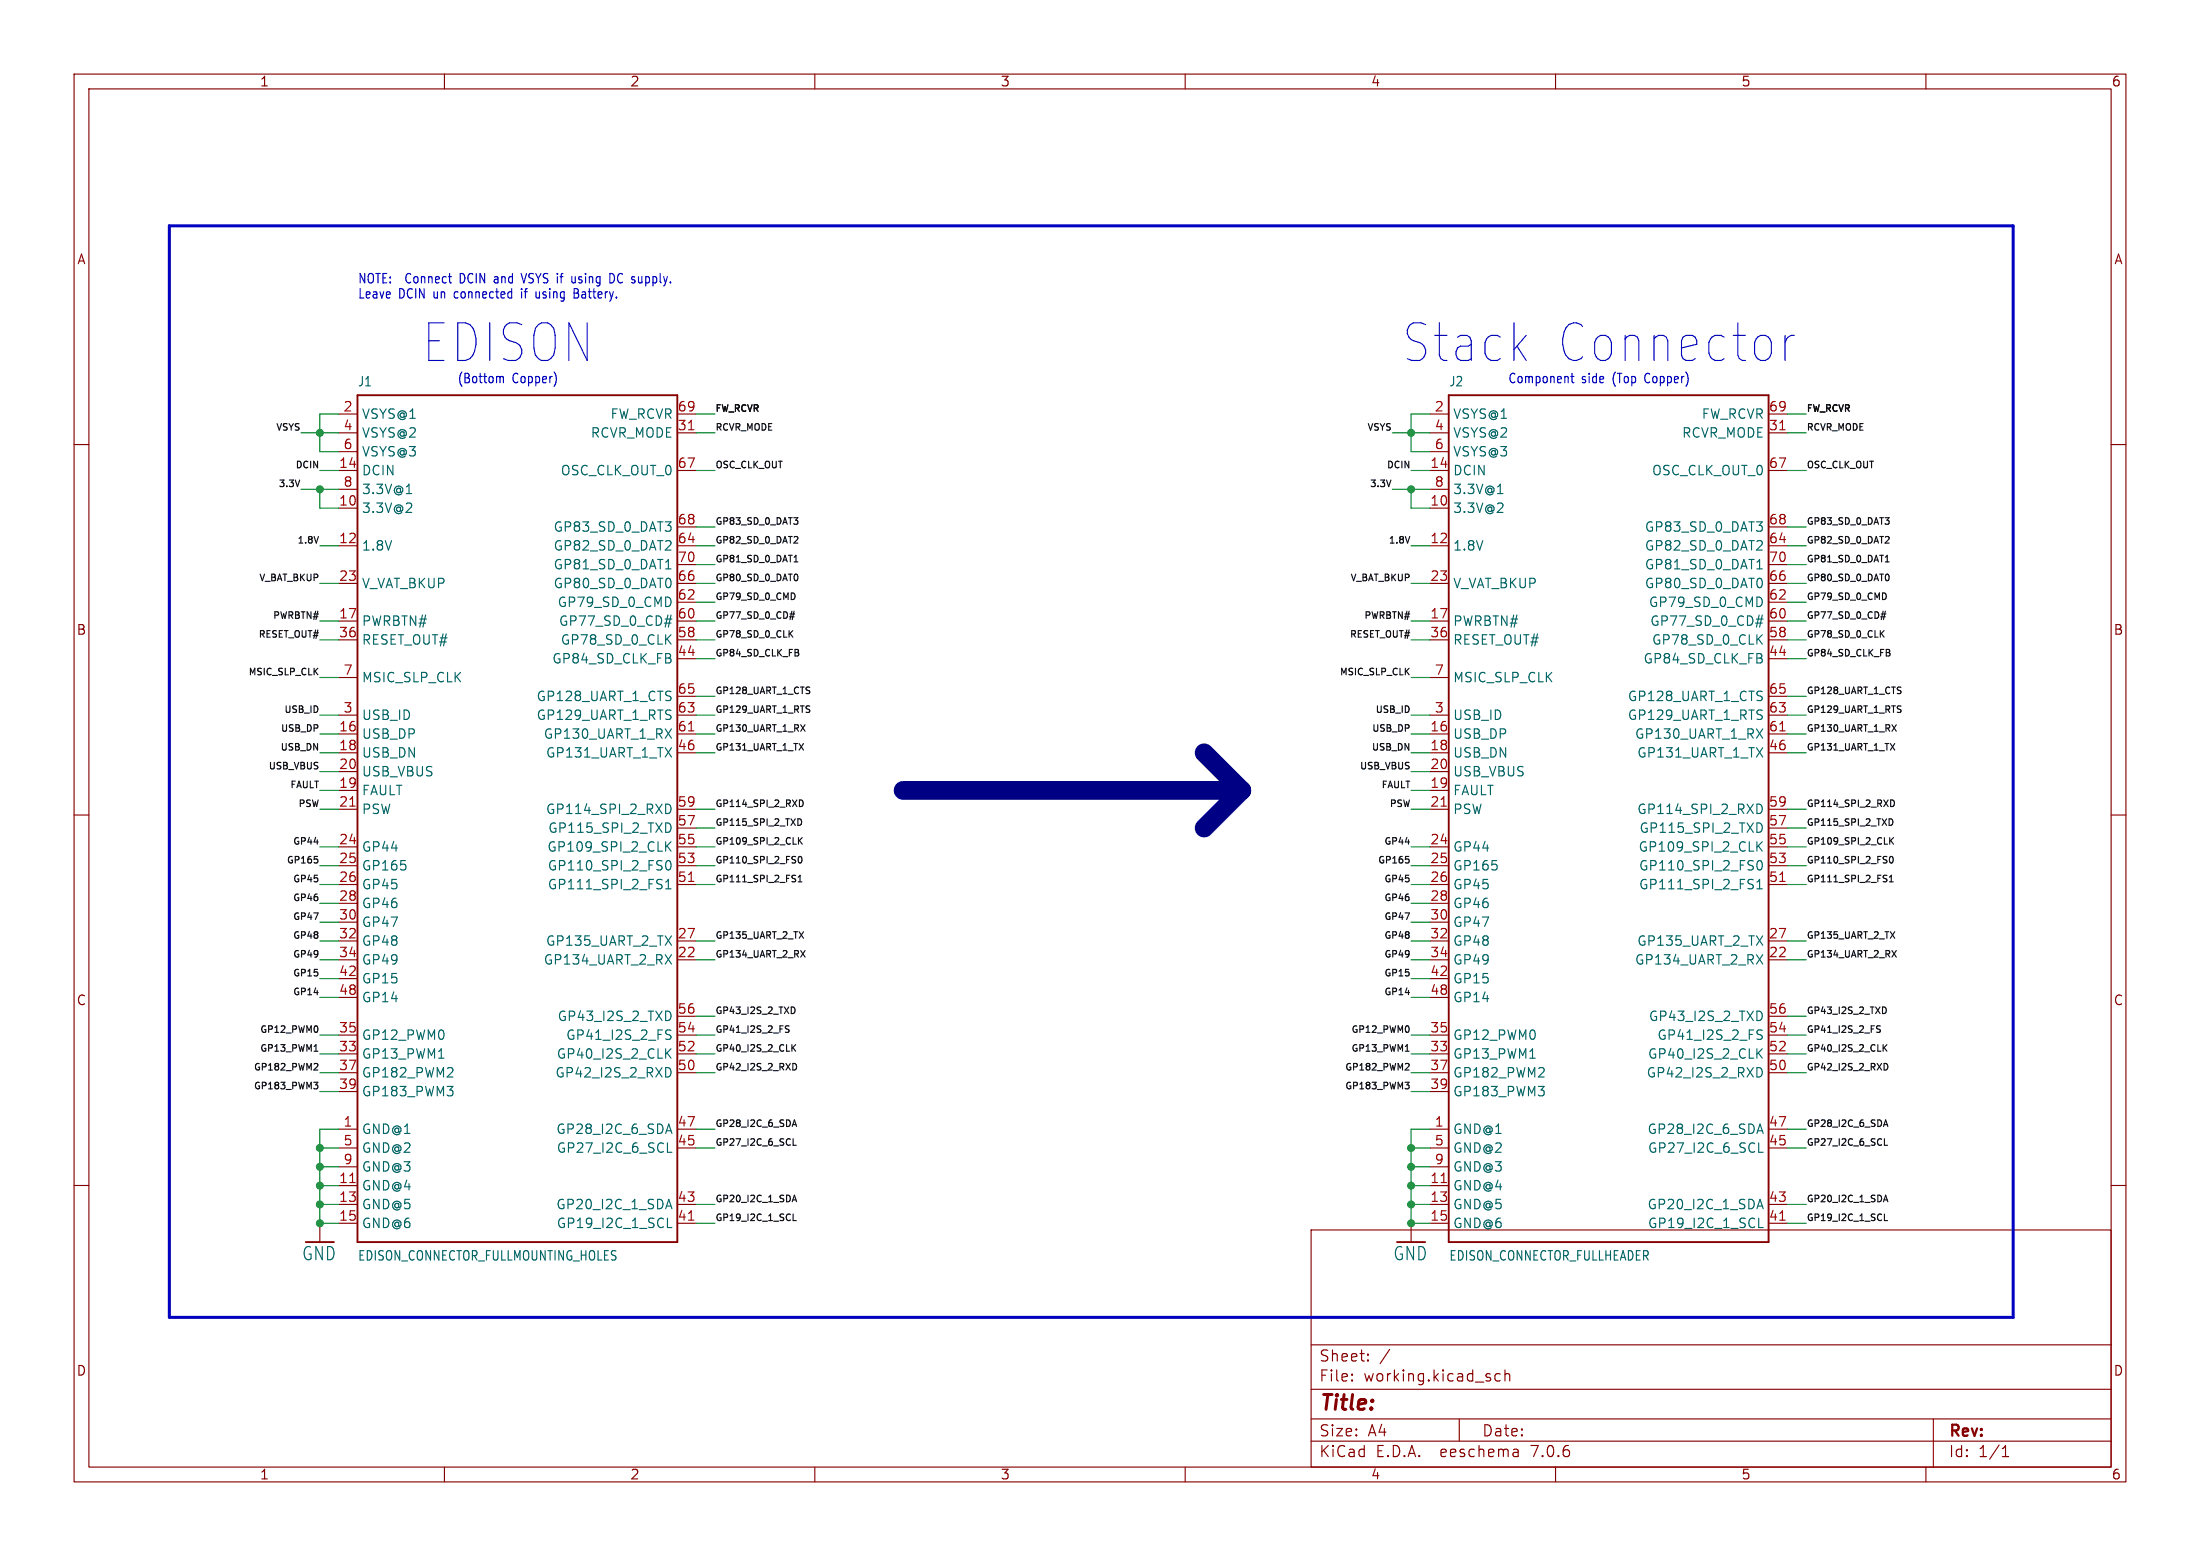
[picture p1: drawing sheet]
<svg xmlns="http://www.w3.org/2000/svg" width="297mm" height="210mm" viewBox="0 0 297 210" stroke-linecap="round" stroke-linejoin="round" font-family="sans-serif">
<g fill="none" stroke="#840000" stroke-width=".15">
<path d="M10 10h277v190h-277zM12 12h273v186h-273zM60 10v2M110 10v2M160 10v2M210 10v2M260 10v2M10 60h2M45.7 55.9h2.6M45.7 58.4h2.6M91.4 55.9h2.6M91.4 58.4h2.6"/>
<path d="M193 55.9h2.6M193 58.4h2.6M238.8 55.9h2.5M238.8 58.4h2.5M285 60h2M45.7 68.6h2.6M45.7 73.7h2.6M45.7 63.5h2.6M45.7 78.7h2.6M45.7 61h2.6M45.7 66h2.6M91.4 73.7h2.6"/>
<path d="M91.4 63.5h2.6M91.4 78.7h2.6M91.4 71.1h2.6M91.4 76.2h2.6M193 68.6h2.6M193 73.7h2.6M193 63.5h2.6M193 78.7h2.6M193 61h2.6M193 66h2.6M238.8 73.7h2.5M238.8 63.5h2.5"/>
<path d="M238.8 78.7h2.5M238.8 71.1h2.5M238.8 76.2h2.5M45.7 99.1h2.6M45.7 83.8h2.6M45.7 96.5h2.6M45.7 86.4h2.6M45.7 91.4h2.6M91.4 99.1h2.6M91.4 83.8h2.6M91.4 96.5h2.6M91.4 86.4h2.6"/>
<path d="M91.4 88.9h2.6M91.4 81.3h2.6M91.4 94h2.6M193 99.1h2.6M193 83.8h2.6M193 96.5h2.6M193 86.4h2.6M193 91.4h2.6M238.8 99.1h2.5M238.8 83.8h2.5M238.8 96.5h2.5M238.8 86.4h2.5"/>
<path d="M238.8 88.9h2.5M238.8 81.3h2.5M238.8 94h2.5M10 110h2M45.7 101.6h2.6M45.7 106.7h2.6M45.7 104.1h2.6M45.7 109.2h2.6M45.7 114.3h2.6M45.7 116.8h2.6M45.7 119.4h2.6M91.4 101.6h2.6"/>
<path d="M91.4 109.2h2.6M91.4 114.3h2.6M91.4 116.8h2.6M91.4 119.4h2.6M91.4 111.8h2.6M193 101.6h2.6M193 106.7h2.6M193 104.1h2.6M193 109.2h2.6M193 114.3h2.6M193 116.8h2.6M193 119.4h2.6"/>
<path d="M238.8 101.6h2.5M238.8 109.2h2.5M238.8 114.3h2.5M238.8 116.8h2.5M238.8 119.4h2.5M238.8 111.8h2.5M285 110h2M45.7 129.5h2.6M45.7 127h2.6M45.7 121.9h2.6M45.7 124.5h2.6M45.7 139.7h2.6"/>
<path d="M45.7 132.1h2.6M45.7 134.6h2.6M91.4 129.5h2.6M91.4 127h2.6M91.4 139.7h2.6M91.4 137.2h2.6M193 129.5h2.6M193 127h2.6M193 121.9h2.6M193 124.5h2.6M193 139.7h2.6M193 132.1h2.6"/>
<path d="M193 134.6h2.6M238.8 129.5h2.5M238.8 127h2.5M238.8 139.7h2.5M238.8 137.2h2.5M10 160h2M45.7 152.4h2.6M45.7 142.2h2.6M45.7 144.8h2.6M45.7 147.3h2.6M45.7 154.9h2.6M45.7 157.5h2.6"/>
<path d="M91.4 152.4h2.6M91.4 142.2h2.6M91.4 144.8h2.6M91.4 154.9h2.6M193 152.4h2.6M193 142.2h2.6M193 144.8h2.6M193 147.3h2.6M193 154.9h2.6M193 157.5h2.6M238.8 152.4h2.5M238.8 142.2h2.5"/>
<path d="M238.8 144.8h2.5M238.8 154.9h2.5M285 160h2M43.2 165.1v2.5M45.7 160h2.6M45.7 162.6h2.6M45.7 165.1h2.6M91.4 162.6h2.6M91.4 165.1h2.6M177 166h108v32h-108zM190.5 165.1v2.5M193 160h2.6"/>
<path d="M193 162.6h2.6M193 165.1h2.6M238.8 162.6h2.5M238.8 165.1h2.5M60 198v2M110 198v2M160 198v2M177 194.5h108M177 191.5h108M177 187.5h108M177 181.5h108M182.5 186.3h.1l-.1 .1"/>
<path d="M182.5 186.3v.1M182.5 185.5v.1M182.5 185.5h.1l-.1 .1M184.7 183.6v.1M184.7 183.6h-.1l.1 .1M184.7 182.8v.1M184.7 182.8h-.1l.1 .1M187.6 182.1l-1.3 2M197 191.5v3M202.5 185.5l-.4-.1-.3 .3v.4l.2 .2 .1 .1 .4-.1M203.2 185.5a.37 .37 0 0 1 .6 .1v.8M203.2 184.9v1.5"/>
<path d="M204.9 195.7l.1 .9M205 196.5l-.2 .1M205 196h-.2M210 198v2M260 198v2M261 191.5v6.5M270.3 196.6h.9M270.3 195.5l.4-.4v1.5"/>
</g>
<path d="M48.3 53.3h43.1v114.3h-43.1zM195.6 53.3h43.2v114.3h-43.2z" fill="none" stroke="#840000" stroke-width=".25"/>
<path d="M93 58h.7M240.3 58h.7M93 98.6h.7M240.3 98.6h.7M47.2 108.8h.8M93 119h.7M194.6 108.8h.7M240.3 119h.7M47.2 159.6h.8M194.6 159.6h.7M93 164.7h.7M240.3 164.7h.7" fill="none" stroke="#a90000" stroke-width=".15"/>
<g fill="none" stroke="#006464" stroke-width=".15">
<path d="M54.9 66.6h.7M89.9 76.8h.7M202.2 66.6h.7M237.2 76.8h.7M89.7 84.1h.9M89.8 83.6h.9M89.8 98.4l.9 1.2M90 86.2l.6 .7M90.6 85.7l-.7 .7M90.6 83l-.4 1.6M90.7 98.4l-.9 1.2M237 84.1h.9"/>
<path d="M237.1 83.6h.9M237.1 98.4l.9 1.2M237.4 86.2l.5 .7M237.9 85.7l-.7 .7M237.9 83l-.4 1.6M238 98.4l-.9 1.2M89.9 120h.7M89.9 119.1l.3-.4v1.3M89.9 116.4l.1-.2 .3-.1a.79 .79 0 0 1 0 1.3h-.3l-.1-.2M90 114.2l.6 .7M90.2 108.5a.68 .68 0 0 1 .4 .7 .68 .68 0 0 1-.4 .6M90.2 111.1a.68 .68 0 0 1 .4 .6 .68 .68 0 0 1-.4 .6"/>
<path d="M90.6 113.6l-.7 .7M237.2 120h.7M237.2 119.1l.3-.4v1.3M237.2 116.4l.2-.2 .2-.1a.79 .79 0 0 1 0 1.3h-.2l-.2-.2M237.4 114.2l.5 .7M237.5 108.5a.68 .68 0 0 1 .4 .7 .68 .68 0 0 1-.4 .6M237.5 111.1a.68 .68 0 0 1 .4 .6 .68 .68 0 0 1-.4 .6M237.9 113.6l-.7 .7M89.8 128.8l.9 1.3M90.1 139.6l.4 .1 .1 .3-.3 .3h-.3M90.1 139l.5 .1M90.3 136.5l.3 .5-.1 .4-.2 .3"/>
<path d="M90.7 128.8l-.9 1.3M237.1 128.8l.9 1.3M237.4 139.6l.4 .1 .1 .3-.2 .3h-.3M237.4 139l.5 .1M237.7 136.5l.2 .5-.1 .4-.1 .3M238 128.8l-.9 1.3M59.2 142.8h.7M60.4 145.4h.7M60.4 146.6h.7l-.4 .5M61.1 144.2v.4M61.1 147.2v.6M90 152.6h.6"/>
<path d="M90 142.1l.6 .7M90.1 155.5h.6M90.2 144.1a.68 .68 0 0 1 .4 .6 .68 .68 0 0 1-.4 .7M90.3 151.7l.4 1.3M90.6 141.5l-.7 .8M206.5 142.8h.8M207.7 145.4h.8M207.7 146.6h.8l-.5 .5M208.4 144.2v.4M208.4 147.2v.6M237.3 152.6h.6M237.4 142.1l.5 .7"/>
<path d="M237.4 155.5h.6M237.5 144.1a.68 .68 0 0 1 .4 .6 .68 .68 0 0 1-.4 .7M237.6 151.7l.4 1.3M237.9 141.5l-.7 .8M90 162.8h.6M90.1 165.7h.6M90.3 161.9l.4 1.2M237.3 162.8h.6M237.4 165.7h.6M237.6 161.9l.4 1.2"/>
</g>
<g fill="none" stroke="#0f0f0f" stroke-width=".15">
<path d="M40.5 64.8l-.3 .9M43 72.4l-.3 .9M107.2 73.3h.5M107.2 75.8h.5M107.7 72.5v.3M107.7 77.7v.5M187.8 64.8l-.3 .9M190.3 72.4l-.3 .9M254.5 73.3h.5M254.5 75.8h.5M255 77.7v.5M255 72.5v.3"/>
<path d="M106.6 83.2h.6M106.7 82.9h.6M106.7 85.5l.3 .5M107 85.1l-.5 .5M107.2 82.5l-.3 1.1M108.1 97.8l.6 .9M108.7 97.8l-.6 .9M253.9 83.2h.6M254 82.9h.6M254 85.5l.4 .5M254.4 85.1l-.6 .5M254.5 82.5l-.2 1.1"/>
<path d="M255.4 97.8l.6 .9M256 97.8l-.6 .9M42.4 115.6h.5M42.7 115.9l.2 .2v.2l-.2 .2M107.8 119h.5M107.8 118.4l.2-.3v.9M107.8 115.9l.2-.3a.47 .47 0 0 1 .3 .4 .47 .47 0 0 1-.3 .5l-.2-.4M107.9 108a.45 .45 0 0 1 .5 .4 .45 .45 0 0 1-.5 .5M107.9 113.4l.4 .5M107.9 110.5a.48 .48 0 0 1 .3 .5 .48 .48 0 0 1-.3 .4M108.3 113l-.5 .6M189.8 115.6h.4"/>
<path d="M190.1 115.9l.1 .2v.2l-.1 .2M255.1 119h.5M255.1 118.4l.2-.3v.9M255.1 115.9l.2-.3a.47 .47 0 0 1 .3 .4 .47 .47 0 0 1-.3 .5l-.2-.4M255.2 110.5a.48 .48 0 0 1 .3 .5 .48 .48 0 0 1-.3 .4M255.2 108a.45 .45 0 0 1 .6 .4 .45 .45 0 0 1-.6 .5M255.2 113.4l.4 .5M255.6 113l-.5 .6M106.2 138.9l.2 .1 .1 .2-.1 .1h-.3M106.2 138.4l.3 .1M107 135.9a.48 .48 0 0 1 .3 .5 .48 .48 0 0 1-.3 .4M108.1 128.3l.6 .9"/>
<path d="M108.7 128.3l-.6 .9M253.5 138.9l.3 .1v.2l-.1 .1h-.2M253.5 138.4l.3 .1M254.4 135.9a.48 .48 0 0 1 .3 .5 .48 .48 0 0 1-.3 .4M255.4 128.3l.6 .9M256 128.3l-.6 .9M42.4 146.1h.5l-.3 .3M42.4 141.9h.5M42.7 146.4l.2 .2v.2l-.2 .2M42.7 143.5l.2 .2v.2l-.5 .5h.5M107 151.8h.5M107 141.4l.4 .5"/>
<path d="M107.1 154.6h.4M107.2 151.1l.3 .9M107.2 143.5a.48 .48 0 0 1 .3 .5 .48 .48 0 0 1-.3 .4M107.4 141l-.5 .5M189.7 146.1h.5l-.3 .3M189.7 141.9h.5M190.1 143.5l.1 .2v.2l-.5 .5h.5M190.1 146.4l.1 .2v.2l-.1 .2M254.4 141.4l.3 .5M254.4 151.8h.4M254.4 154.6h.4M254.6 151.1l.3 .9"/>
<path d="M254.6 143.5a.48 .48 0 0 1 .3 .5 .48 .48 0 0 1-.3 .4M254.7 141l-.5 .5M107 161.9h.5M107.1 164.7h.4M107.2 161.3l.3 .9M254.4 161.9h.4M254.4 164.7h.4M254.6 161.3l.3 .9"/>
</g>
<path d="M70.4 36.9l.3 1.3 .4-1.3M70.4 39v.1M70.4 39.4v.8M77.5 39.6h.4M77.9 39.6l.2 .2M78 39.1l-.1-.1h-.4v1.2h.4l.2-.2M78.1 39.3l-.2 .3M82.6 36.9a.73 .73 0 0 1 0 1.3M83.4 37.2v.7M72.4 40l.1 .2h.3M241 45.3v3.4M242.2 45.3a1.13 1.13 0 0 0-1.2 .9" fill="none" stroke="#0000c2" stroke-width=".15"/>
<path d="M22.9 30.5h248.9v147.3h-248.9z" fill="none" stroke="#0000c2" stroke-width=".41"/>
<path d="M121.9 106.7h45.7M162.6 101.6l5 5.1M167.6 106.7l-5 5.1" fill="none" stroke="#000084" stroke-width="2.5"/>
<g fill="none" stroke="#009600" stroke-width=".15">
<path d="M40.6 58.4h5.1M45.7 55.9h-2.5v5.1h2.5M94 55.9h2.5M94 58.4h2.5M188 58.4h5M193 55.9h-2.5v5.1h2.5M241.3 55.9h2.5M241.3 58.4h2.5M40.6 66h5.1M43.2 73.7h2.5M43.2 66v2.6h2.5M43.2 78.7h2.5"/>
<path d="M43.2 63.5h2.5M94 73.7h2.5M94 78.7h2.5M94 63.5h2.5M94 76.2h2.5M94 71.1h2.5M188 66h5M190.5 66v2.6h2.5M190.5 73.7h2.5M190.5 78.7h2.5M190.5 63.5h2.5M241.3 73.7h2.5"/>
<path d="M241.3 78.7h2.5M241.3 63.5h2.5M241.3 76.2h2.5M241.3 71.1h2.5M43.2 83.8h2.5M43.2 86.4h2.5M43.2 99.1h2.5M43.2 96.5h2.5M43.2 91.4h2.5M94 83.8h2.5M94 86.4h2.5M94 94h2.5"/>
<path d="M94 99.1h2.5M94 96.5h2.5M94 88.9h2.5M94 81.3h2.5M190.5 83.8h2.5M190.5 86.4h2.5M190.5 99.1h2.5M190.5 96.5h2.5M190.5 91.4h2.5M241.3 83.8h2.5M241.3 86.4h2.5M241.3 94h2.5"/>
<path d="M241.3 99.1h2.5M241.3 96.5h2.5M241.3 88.9h2.5M241.3 81.3h2.5M43.2 101.6h2.5M43.2 104.1h2.5M43.2 106.7h2.5M43.2 116.8h2.5M43.2 119.4h2.5M43.2 114.3h2.5M43.2 109.2h2.5M94 101.6h2.5"/>
<path d="M94 116.8h2.5M94 119.4h2.5M94 114.3h2.5M94 109.2h2.5M94 111.8h2.5M190.5 101.6h2.5M190.5 104.1h2.5M190.5 106.7h2.5M190.5 116.8h2.5M190.5 119.4h2.5M190.5 114.3h2.5M190.5 109.2h2.5"/>
<path d="M241.3 101.6h2.5M241.3 116.8h2.5M241.3 119.4h2.5M241.3 114.3h2.5M241.3 109.2h2.5M241.3 111.8h2.5M43.2 127h2.5M43.2 139.7h2.5M43.2 129.5h2.5M43.2 124.5h2.5M43.2 132.1h2.5M43.2 121.9h2.5"/>
<path d="M43.2 134.6h2.5M94 127h2.5M94 139.7h2.5M94 129.5h2.5M94 137.2h2.5M190.5 127h2.5M190.5 139.7h2.5M190.5 129.5h2.5M190.5 124.5h2.5M190.5 132.1h2.5M190.5 121.9h2.5M190.5 134.6h2.5"/>
<path d="M241.3 127h2.5M241.3 139.7h2.5M241.3 129.5h2.5M241.3 137.2h2.5M43.2 157.5h2.5M43.2 147.3h2.5M43.2 154.9h2.5M43.2 144.8h2.5M43.2 142.2h2.5M45.7 152.4h-2.5v12.7h2.5M94 154.9h2.5M94 152.4h2.5"/>
<path d="M94 144.8h2.5M94 142.2h2.5M190.5 157.5h2.5M190.5 147.3h2.5M190.5 154.9h2.5M190.5 144.8h2.5M190.5 142.2h2.5M193 152.4h-2.5v12.7h2.5M241.3 154.9h2.5M241.3 152.4h2.5M241.3 144.8h2.5M241.3 142.2h2.5"/>
<path d="M43.2 160h2.5M43.2 162.6h2.5M94 165.1h2.5M94 162.6h2.5M190.5 160h2.5M190.5 162.6h2.5M241.3 165.1h2.5M241.3 162.6h2.5"/>
</g>
<g fill="#009600" stroke="#009600" stroke-width=".15">
<circle cx="190.5" cy="162.6" r=".46"/>
<circle cx="190.5" cy="165.1" r=".46"/>
<circle cx="190.5" cy="154.9" r=".46"/>
<circle cx="190.5" cy="157.5" r=".46"/>
<circle cx="190.5" cy="160" r=".46"/>
<circle cx="190.5" cy="66" r=".46"/>
<circle cx="190.5" cy="58.4" r=".46"/>
<circle cx="43.2" cy="66" r=".46"/>
<circle cx="43.2" cy="58.4" r=".46"/>
<circle cx="43.2" cy="160" r=".46"/>
<circle cx="43.2" cy="157.5" r=".46"/>
<circle cx="43.2" cy="162.6" r=".46"/>
<circle cx="43.2" cy="165.1" r=".46"/>
<circle cx="43.2" cy="154.9" r=".46"/>
</g>
<g font-size="7.1" fill="#0000c2">
<text x="57.1" y="49.3">EDISON</text>
<text x="189.4" y="49.3">Stack</text>
<text x="209.9" y="49.3">Connector</text>
</g>
<text font-size="2.8" fill="#840000" x="178" y="190.9">Title:</text>
<g font-size="2.5" fill="#006464">
<text x="40.7" y="170.3">GND</text>
<text x="188" y="170.3">GND</text>
</g>
<g font-size="2.1" fill="#840000">
<text x="178" y="184">Sheet:</text>
<text x="178" y="186.7">File:</text>
<text x="184.1" y="186.7">working.kicad_sch</text>
<text x="178" y="196.9">KiCad</text>
<text x="178" y="194.1">Size:</text>
<text x="184.7" y="194.1">A4</text>
<text x="185.7" y="196.9">E.D.A.</text>
<text x="194.6" y="196.9">eeschema</text>
<text x="200" y="194.1">Date:</text>
<text x="207" y="196.9">7.0.6</text>
<text x="263" y="194.3">Rev:</text>
<text x="263" y="196.9">Id:</text>
<text x="267.1" y="196.9">1/1</text>
</g>
<g font-size="1.8" fill="#840000">
<text x="35" y="11.9">1</text>
<text x="85" y="11.9">2</text>
<text x="135" y="11.9">3</text>
<text x="185" y="11.9">4</text>
<text x="235" y="11.9">5</text>
<text x="285" y="11.9">6</text>
<text x="10.3" y="35.9">A</text>
<text x="285.3" y="35.9">A</text>
<text x="10.3" y="85.9">B</text>
<text x="285.3" y="85.9">B</text>
<text x="10.3" y="135.9">C</text>
<text x="285.3" y="135.9">C</text>
<text x="10.3" y="185.9">D</text>
<text x="285.3" y="185.9">D</text>
<text x="35" y="199.9">1</text>
<text x="85" y="199.9">2</text>
<text x="135" y="199.9">3</text>
<text x="185" y="199.9">4</text>
<text x="235" y="199.9">5</text>
<text x="285" y="199.9">6</text>
</g>
<g font-size="1.8" fill="#0000c2">
<text x="48.3" y="38.3">NOTE:</text>
<text x="48.3" y="40.4">Leave</text>
<text x="53.8" y="40.4">DCIN un</text>
<text x="55" y="38.3">Connect</text>
<text x="61.7" y="40.4">connected</text>
<text x="62.5" y="38.3">DCIN and</text>
<text x="71" y="40.4">if</text>
<text x="71.4" y="38.3">VSYS if</text>
<text x="73.2" y="40.4">using</text>
<text x="78.5" y="38.3">using</text>
<text x="78.6" y="40.4">Battery.</text>
<text x="83.9" y="38.3">DC supply.</text>
<text x="61.7" y="51.8">(Bottom</text>
<text x="69.2" y="51.8">Copper)</text>
<text x="203.5" y="51.8">Component</text>
<text x="213.5" y="51.8">side</text>
<text x="217.9" y="51.8">(Top</text>
<text x="222.4" y="51.8">Copper)</text>
</g>
<g font-size="1.8" fill="#006464">
<text x="48.2" y="52.4">J1</text>
<text x="195.6" y="52.4">J2</text>
<text x="48.8" y="56.7">VSYS@1</text>
<text x="48.8" y="59.3">VSYS@2</text>
<text x="79.7" y="59.3">RCVR_MODE</text>
<text x="82.3" y="56.7">FW_RCVR</text>
<text x="196.1" y="56.7">VSYS@1</text>
<text x="196.1" y="59.3">VSYS@2</text>
<text x="227" y="59.3">RCVR_MODE</text>
<text x="229.6" y="56.7">FW_RCVR</text>
<text x="48.8" y="64.4">DCIN</text>
<text x="48.8" y="61.8">VSYS@3</text>
<text x="75.6" y="64.4">OSC_CLK_OUT_0</text>
<text x="196.1" y="64.4">DCIN</text>
<text x="196.1" y="61.8">VSYS@3</text>
<text x="222.9" y="64.4">OSC_CLK_OUT_0</text>
<text x="48.8" y="69.4">3.3V@2</text>
<text x="48.8" y="66.9">3.3V@1</text>
<text x="74.6" y="72">GP83_SD_0_DAT3</text>
<text x="196.1" y="69.4">3.3V@2</text>
<text x="196.1" y="66.9">3.3V@1</text>
<text x="222" y="72">GP83_SD_0_DAT3</text>
<text x="48.8" y="74.5">1.8V</text>
<text x="74.6" y="74.5">GP82_SD_0_DAT2</text>
<text x="74.6" y="77.1">GP81_SD_0_DAT1</text>
<text x="196.1" y="74.5">1.8V</text>
<text x="222" y="74.5">GP82_SD_0_DAT2</text>
<text x="222" y="77.1">GP81_SD_0_DAT1</text>
<text x="48.8" y="79.6">V_VAT_BKUP</text>
<text x="74.6" y="79.6">GP80_SD_0_DAT0</text>
<text x="75.2" y="82.1">GP79_SD_0_CMD</text>
<text x="196.1" y="79.6">V_VAT_BKUP</text>
<text x="222" y="79.6">GP80_SD_0_DAT0</text>
<text x="222.5" y="82.1">GP79_SD_0_CMD</text>
<text x="48.8" y="84.7">PWRBTN#</text>
<text x="48.8" y="87.2">RESET_OUT#</text>
<text x="74.5" y="89.8">GP84_SD_CLK_FB</text>
<text x="75.4" y="84.7">GP77_SD_0_CD#</text>
<text x="75.6" y="87.2">GP78_SD_0_CLK</text>
<text x="196.1" y="84.7">PWRBTN#</text>
<text x="196.1" y="87.2">RESET_OUT#</text>
<text x="221.8" y="89.8">GP84_SD_CLK_FB</text>
<text x="222.7" y="84.7">GP77_SD_0_CD#</text>
<text x="222.9" y="87.2">GP78_SD_0_CLK</text>
<text x="48.8" y="92.3">MSIC_SLP_CLK</text>
<text x="72.3" y="94.8">GP128_UART_1_CTS</text>
<text x="196.1" y="92.3">MSIC_SLP_CLK</text>
<text x="219.7" y="94.8">GP128_UART_1_CTS</text>
<text x="48.8" y="99.9">USB_DP</text>
<text x="48.8" y="97.4">USB_ID</text>
<text x="72.3" y="97.4">GP129_UART_1_RTS</text>
<text x="73.3" y="99.9">GP130_UART_1_RX</text>
<text x="196.1" y="99.9">USB_DP</text>
<text x="196.1" y="97.4">USB_ID</text>
<text x="219.7" y="97.4">GP129_UART_1_RTS</text>
<text x="220.6" y="99.9">GP130_UART_1_RX</text>
<text x="48.8" y="102.5">USB_DN</text>
<text x="48.8" y="107.5">FAULT</text>
<text x="48.8" y="105">USB_VBUS</text>
<text x="73.6" y="102.5">GP131_UART_1_TX</text>
<text x="196.1" y="102.5">USB_DN</text>
<text x="196.1" y="107.5">FAULT</text>
<text x="196.1" y="105">USB_VBUS</text>
<text x="220.9" y="102.5">GP131_UART_1_TX</text>
<text x="48.8" y="110.1">PSW</text>
<text x="73.6" y="110.1">GP114_SPI_2_RXD</text>
<text x="73.9" y="112.6">GP115_SPI_2_TXD</text>
<text x="196.1" y="110.1">PSW</text>
<text x="220.9" y="110.1">GP114_SPI_2_RXD</text>
<text x="221.2" y="112.6">GP115_SPI_2_TXD</text>
<text x="48.8" y="115.2">GP44</text>
<text x="48.8" y="117.7">GP165</text>
<text x="73.8" y="115.2">GP109_SPI_2_CLK</text>
<text x="73.9" y="117.7">GP110_SPI_2_FS0</text>
<text x="196.1" y="115.2">GP44</text>
<text x="196.1" y="117.7">GP165</text>
<text x="221.1" y="115.2">GP109_SPI_2_CLK</text>
<text x="221.2" y="117.7">GP110_SPI_2_FS0</text>
<text x="48.8" y="120.2">GP45</text>
<text x="48.8" y="122.8">GP46</text>
<text x="48.8" y="125.3">GP47</text>
<text x="73.9" y="120.2">GP111_SPI_2_FS1</text>
<text x="196.1" y="120.2">GP45</text>
<text x="196.1" y="122.8">GP46</text>
<text x="196.1" y="125.3">GP47</text>
<text x="221.2" y="120.2">GP111_SPI_2_FS1</text>
<text x="48.8" y="127.9">GP48</text>
<text x="48.8" y="130.4">GP49</text>
<text x="73.3" y="130.4">GP134_UART_2_RX</text>
<text x="73.6" y="127.9">GP135_UART_2_TX</text>
<text x="196.1" y="127.9">GP48</text>
<text x="196.1" y="130.4">GP49</text>
<text x="220.6" y="130.4">GP134_UART_2_RX</text>
<text x="220.9" y="127.9">GP135_UART_2_TX</text>
<text x="48.8" y="132.9">GP15</text>
<text x="48.8" y="135.5">GP14</text>
<text x="196.1" y="132.9">GP15</text>
<text x="196.1" y="135.5">GP14</text>
<text x="48.8" y="143.1">GP13_PWM1</text>
<text x="48.8" y="140.6">GP12_PWM0</text>
<text x="75.1" y="143.1">GP40_I2S_2_CLK</text>
<text x="75.2" y="138">GP43_I2S_2_TXD</text>
<text x="76.3" y="140.6">GP41_I2S_2_FS</text>
<text x="196.1" y="143.1">GP13_PWM1</text>
<text x="196.1" y="140.6">GP12_PWM0</text>
<text x="222.4" y="143.1">GP40_I2S_2_CLK</text>
<text x="222.5" y="138">GP43_I2S_2_TXD</text>
<text x="223.7" y="140.6">GP41_I2S_2_FS</text>
<text x="48.8" y="145.6">GP182_PWM2</text>
<text x="48.8" y="148.2">GP183_PWM3</text>
<text x="74.9" y="145.6">GP42_I2S_2_RXD</text>
<text x="196.1" y="145.6">GP182_PWM2</text>
<text x="196.1" y="148.2">GP183_PWM3</text>
<text x="222.2" y="145.6">GP42_I2S_2_RXD</text>
<text x="48.8" y="153.3">GND@1</text>
<text x="48.8" y="155.8">GND@2</text>
<text x="75" y="153.3">GP28_I2C_6_SDA</text>
<text x="75.1" y="155.8">GP27_I2C_6_SCL</text>
<text x="196.1" y="153.3">GND@1</text>
<text x="196.1" y="155.8">GND@2</text>
<text x="222.3" y="153.3">GP28_I2C_6_SDA</text>
<text x="222.4" y="155.8">GP27_I2C_6_SCL</text>
<text x="48.8" y="160.9">GND@4</text>
<text x="48.8" y="158.3">GND@3</text>
<text x="196.1" y="160.9">GND@4</text>
<text x="196.1" y="158.3">GND@3</text>
<text x="48.8" y="163.4">GND@5</text>
<text x="48.8" y="166">GND@6</text>
<text x="75" y="163.4">GP20_I2C_1_SDA</text>
<text x="75.1" y="166">GP19_I2C_1_SCL</text>
<text x="196.1" y="163.4">GND@5</text>
<text x="196.1" y="166">GND@6</text>
<text x="222.3" y="163.4">GP20_I2C_1_SDA</text>
<text x="222.4" y="166">GP19_I2C_1_SCL</text>
<text x="48.2" y="170.3">EDISON_CONNECTOR_FULLMOUNTING_HOLES</text>
<text x="195.6" y="170.3">EDISON_CONNECTOR_FULLHEADER</text>
</g>
<g font-size="1.8" fill="#a90000">
<text x="46.3" y="55.6">2</text>
<text x="46.3" y="58.2">4</text>
<text x="91.4" y="58.2">31</text>
<text x="91.4" y="55.6">69</text>
<text x="193.6" y="55.6">2</text>
<text x="193.6" y="58.2">4</text>
<text x="238.7" y="58.2">31</text>
<text x="238.7" y="55.6">69</text>
<text x="45.7" y="63.2">14</text>
<text x="46.3" y="60.7">6</text>
<text x="46.3" y="65.8">8</text>
<text x="91.4" y="63.2">67</text>
<text x="193" y="63.2">14</text>
<text x="193.6" y="60.7">6</text>
<text x="193.6" y="65.8">8</text>
<text x="238.7" y="63.2">67</text>
<text x="45.7" y="68.3">10</text>
<text x="91.4" y="70.9">68</text>
<text x="193" y="68.3">10</text>
<text x="238.7" y="70.9">68</text>
<text x="45.7" y="73.4">12</text>
<text x="91.4" y="73.4">64</text>
<text x="91.4" y="75.9">70</text>
<text x="193" y="73.4">12</text>
<text x="238.7" y="73.4">64</text>
<text x="238.7" y="75.9">70</text>
<text x="45.7" y="83.6">17</text>
<text x="45.7" y="78.5">23</text>
<text x="91.4" y="83.6">60</text>
<text x="91.4" y="81">62</text>
<text x="91.4" y="78.5">66</text>
<text x="193" y="83.6">17</text>
<text x="193" y="78.5">23</text>
<text x="238.7" y="83.6">60</text>
<text x="238.7" y="81">62</text>
<text x="238.7" y="78.5">66</text>
<text x="45.7" y="86.1">36</text>
<text x="91.4" y="88.6">44</text>
<text x="91.4" y="86.1">58</text>
<text x="193" y="86.1">36</text>
<text x="238.7" y="88.6">44</text>
<text x="238.7" y="86.1">58</text>
<text x="46.3" y="91.2">7</text>
<text x="91.4" y="93.7">65</text>
<text x="193.6" y="91.2">7</text>
<text x="238.7" y="93.7">65</text>
<text x="45.7" y="98.8">16</text>
<text x="45.7" y="101.3">18</text>
<text x="46.3" y="96.3">3</text>
<text x="91.4" y="101.3">46</text>
<text x="91.4" y="98.8">61</text>
<text x="91.4" y="96.3">63</text>
<text x="193" y="98.8">16</text>
<text x="193" y="101.3">18</text>
<text x="193.6" y="96.3">3</text>
<text x="238.7" y="101.3">46</text>
<text x="238.7" y="98.8">61</text>
<text x="238.7" y="96.3">63</text>
<text x="45.7" y="106.4">19</text>
<text x="45.7" y="103.9">20</text>
<text x="193" y="106.4">19</text>
<text x="193" y="103.9">20</text>
<text x="45.7" y="109">21</text>
<text x="91.4" y="111.5">57</text>
<text x="91.4" y="109">59</text>
<text x="193" y="109">21</text>
<text x="238.7" y="111.5">57</text>
<text x="238.7" y="109">59</text>
<text x="45.7" y="114">24</text>
<text x="45.7" y="116.6">25</text>
<text x="45.7" y="119.1">26</text>
<text x="91.4" y="119.1">51</text>
<text x="91.4" y="116.6">53</text>
<text x="91.4" y="114">55</text>
<text x="193" y="114">24</text>
<text x="193" y="116.6">25</text>
<text x="193" y="119.1">26</text>
<text x="238.7" y="119.1">51</text>
<text x="238.7" y="116.6">53</text>
<text x="238.7" y="114">55</text>
<text x="45.7" y="121.7">28</text>
<text x="45.7" y="124.2">30</text>
<text x="193" y="121.7">28</text>
<text x="193" y="124.2">30</text>
<text x="45.7" y="126.7">32</text>
<text x="45.7" y="129.3">34</text>
<text x="45.7" y="131.8">42</text>
<text x="91.4" y="129.3">22</text>
<text x="91.4" y="126.7">27</text>
<text x="193" y="126.7">32</text>
<text x="193" y="129.3">34</text>
<text x="193" y="131.8">42</text>
<text x="238.7" y="129.3">22</text>
<text x="238.7" y="126.7">27</text>
<text x="45.7" y="134.4">48</text>
<text x="91.4" y="136.9">56</text>
<text x="193" y="134.4">48</text>
<text x="238.7" y="136.9">56</text>
<text x="45.7" y="142">33</text>
<text x="45.7" y="139.4">35</text>
<text x="91.4" y="142">52</text>
<text x="91.4" y="139.4">54</text>
<text x="193" y="142">33</text>
<text x="193" y="139.4">35</text>
<text x="238.7" y="142">52</text>
<text x="238.7" y="139.4">54</text>
<text x="45.7" y="144.5">37</text>
<text x="45.7" y="147.1">39</text>
<text x="91.4" y="144.5">50</text>
<text x="193" y="144.5">37</text>
<text x="193" y="147.1">39</text>
<text x="238.7" y="144.5">50</text>
<text x="46.3" y="152.1">1</text>
<text x="46.3" y="154.7">5</text>
<text x="91.4" y="154.7">45</text>
<text x="91.4" y="152.1">47</text>
<text x="193.6" y="152.1">1</text>
<text x="193.6" y="154.7">5</text>
<text x="238.7" y="154.7">45</text>
<text x="238.7" y="152.1">47</text>
<text x="45.7" y="159.8">11</text>
<text x="46.3" y="157.2">9</text>
<text x="193" y="159.8">11</text>
<text x="193.6" y="157.2">9</text>
<text x="45.7" y="162.3">13</text>
<text x="45.7" y="164.8">15</text>
<text x="91.4" y="164.8">41</text>
<text x="91.4" y="162.3">43</text>
<text x="193" y="162.3">13</text>
<text x="193" y="164.8">15</text>
<text x="238.7" y="164.8">41</text>
<text x="238.7" y="162.3">43</text>
</g>
<g font-size="1.2" fill="#0f0f0f">
<text x="37.1" y="58.2">VSYS</text>
<text x="96.5" y="55.6">FW_RCVR</text>
<text x="96.5" y="58.2">RCVR_MODE</text>
<text x="184.5" y="58.2">VSYS</text>
<text x="243.8" y="55.6">FW_RCVR</text>
<text x="243.8" y="58.2">RCVR_MODE</text>
<text x="37.5" y="65.8">3.3V</text>
<text x="39.8" y="63.3">DCIN</text>
<text x="96.5" y="63.3">OSC_CLK_OUT</text>
<text x="184.8" y="65.8">3.3V</text>
<text x="187.1" y="63.3">DCIN</text>
<text x="243.8" y="63.3">OSC_CLK_OUT</text>
<text x="96.5" y="70.9">GP83_SD_0_DAT3</text>
<text x="243.8" y="70.9">GP83_SD_0_DAT3</text>
<text x="40" y="73.4">1.8V</text>
<text x="96.5" y="73.4">GP82_SD_0_DAT2</text>
<text x="96.5" y="76">GP81_SD_0_DAT1</text>
<text x="187.3" y="73.4">1.8V</text>
<text x="243.8" y="76">GP81_SD_0_DAT1</text>
<text x="243.8" y="73.4">GP82_SD_0_DAT2</text>
<text x="34.9" y="78.5">V_BAT_BKUP</text>
<text x="36.7" y="83.6">PWRBTN#</text>
<text x="96.5" y="78.5">GP80_SD_0_DAT0</text>
<text x="96.5" y="81">GP79_SD_0_CMD</text>
<text x="96.5" y="83.6">GP77_SD_0_CD#</text>
<text x="182.2" y="78.5">V_BAT_BKUP</text>
<text x="184" y="83.6">PWRBTN#</text>
<text x="243.8" y="81">GP79_SD_0_CMD</text>
<text x="243.8" y="83.6">GP77_SD_0_CD#</text>
<text x="243.8" y="78.5">GP80_SD_0_DAT0</text>
<text x="34.8" y="86.1">RESET_OUT#</text>
<text x="96.5" y="86.1">GP78_SD_0_CLK</text>
<text x="96.5" y="88.7">GP84_SD_CLK_FB</text>
<text x="182.1" y="86.1">RESET_OUT#</text>
<text x="243.8" y="88.7">GP84_SD_CLK_FB</text>
<text x="243.8" y="86.1">GP78_SD_0_CLK</text>
<text x="33.4" y="91.2">MSIC_SLP_CLK</text>
<text x="96.5" y="93.7">GP128_UART_1_CTS</text>
<text x="180.7" y="91.2">MSIC_SLP_CLK</text>
<text x="243.8" y="93.7">GP128_UART_1_CTS</text>
<text x="37.7" y="101.4">USB_DN</text>
<text x="37.8" y="98.8">USB_DP</text>
<text x="38.2" y="96.3">USB_ID</text>
<text x="96.5" y="101.4">GP131_UART_1_TX</text>
<text x="96.5" y="98.8">GP130_UART_1_RX</text>
<text x="96.5" y="96.3">GP129_UART_1_RTS</text>
<text x="185.1" y="101.4">USB_DN</text>
<text x="185.1" y="98.8">USB_DP</text>
<text x="185.6" y="96.3">USB_ID</text>
<text x="243.8" y="98.8">GP130_UART_1_RX</text>
<text x="243.8" y="96.3">GP129_UART_1_RTS</text>
<text x="243.8" y="101.4">GP131_UART_1_TX</text>
<text x="36.1" y="103.9">USB_VBUS</text>
<text x="39" y="106.4">FAULT</text>
<text x="183.4" y="103.9">USB_VBUS</text>
<text x="186.4" y="106.4">FAULT</text>
<text x="40.1" y="109">PSW</text>
<text x="96.5" y="109">GP114_SPI_2_RXD</text>
<text x="96.5" y="111.5">GP115_SPI_2_TXD</text>
<text x="187.5" y="109">PSW</text>
<text x="243.8" y="111.5">GP115_SPI_2_TXD</text>
<text x="243.8" y="109">GP114_SPI_2_RXD</text>
<text x="38.6" y="116.6">GP165</text>
<text x="39.4" y="119.1">GP45</text>
<text x="39.4" y="114.1">GP44</text>
<text x="96.5" y="119.1">GP111_SPI_2_FS1</text>
<text x="96.5" y="116.6">GP110_SPI_2_FS0</text>
<text x="96.5" y="114.1">GP109_SPI_2_CLK</text>
<text x="185.9" y="116.6">GP165</text>
<text x="186.7" y="114.1">GP44</text>
<text x="186.7" y="119.1">GP45</text>
<text x="243.8" y="119.1">GP111_SPI_2_FS1</text>
<text x="243.8" y="116.6">GP110_SPI_2_FS0</text>
<text x="243.8" y="114.1">GP109_SPI_2_CLK</text>
<text x="39.4" y="121.7">GP46</text>
<text x="39.4" y="124.2">GP47</text>
<text x="186.7" y="124.2">GP47</text>
<text x="186.7" y="121.7">GP46</text>
<text x="39.4" y="129.3">GP49</text>
<text x="39.4" y="131.8">GP15</text>
<text x="39.4" y="126.8">GP48</text>
<text x="96.5" y="126.8">GP135_UART_2_TX</text>
<text x="96.5" y="129.3">GP134_UART_2_RX</text>
<text x="186.7" y="126.8">GP48</text>
<text x="186.7" y="131.8">GP15</text>
<text x="186.7" y="129.3">GP49</text>
<text x="243.8" y="126.8">GP135_UART_2_TX</text>
<text x="243.8" y="129.3">GP134_UART_2_RX</text>
<text x="39.4" y="134.4">GP14</text>
<text x="96.5" y="136.9">GP43_I2S_2_TXD</text>
<text x="186.7" y="134.4">GP14</text>
<text x="243.8" y="136.9">GP43_I2S_2_TXD</text>
<text x="35" y="142">GP13_PWM1</text>
<text x="35" y="139.5">GP12_PWM0</text>
<text x="96.5" y="139.5">GP41_I2S_2_FS</text>
<text x="96.5" y="142">GP40_I2S_2_CLK</text>
<text x="182.3" y="142">GP13_PWM1</text>
<text x="182.3" y="139.5">GP12_PWM0</text>
<text x="243.8" y="142">GP40_I2S_2_CLK</text>
<text x="243.8" y="139.5">GP41_I2S_2_FS</text>
<text x="34.1" y="147.1">GP183_PWM3</text>
<text x="34.1" y="144.5">GP182_PWM2</text>
<text x="96.5" y="144.5">GP42_I2S_2_RXD</text>
<text x="181.5" y="144.5">GP182_PWM2</text>
<text x="181.5" y="147.1">GP183_PWM3</text>
<text x="243.8" y="144.5">GP42_I2S_2_RXD</text>
<text x="96.5" y="154.7">GP27_I2C_6_SCL</text>
<text x="96.5" y="152.2">GP28_I2C_6_SDA</text>
<text x="243.8" y="154.7">GP27_I2C_6_SCL</text>
<text x="243.8" y="152.2">GP28_I2C_6_SDA</text>
<text x="96.5" y="164.9">GP19_I2C_1_SCL</text>
<text x="96.5" y="162.3">GP20_I2C_1_SDA</text>
<text x="243.8" y="164.9">GP19_I2C_1_SCL</text>
<text x="243.8" y="162.3">GP20_I2C_1_SDA</text>
</g>
</svg>
